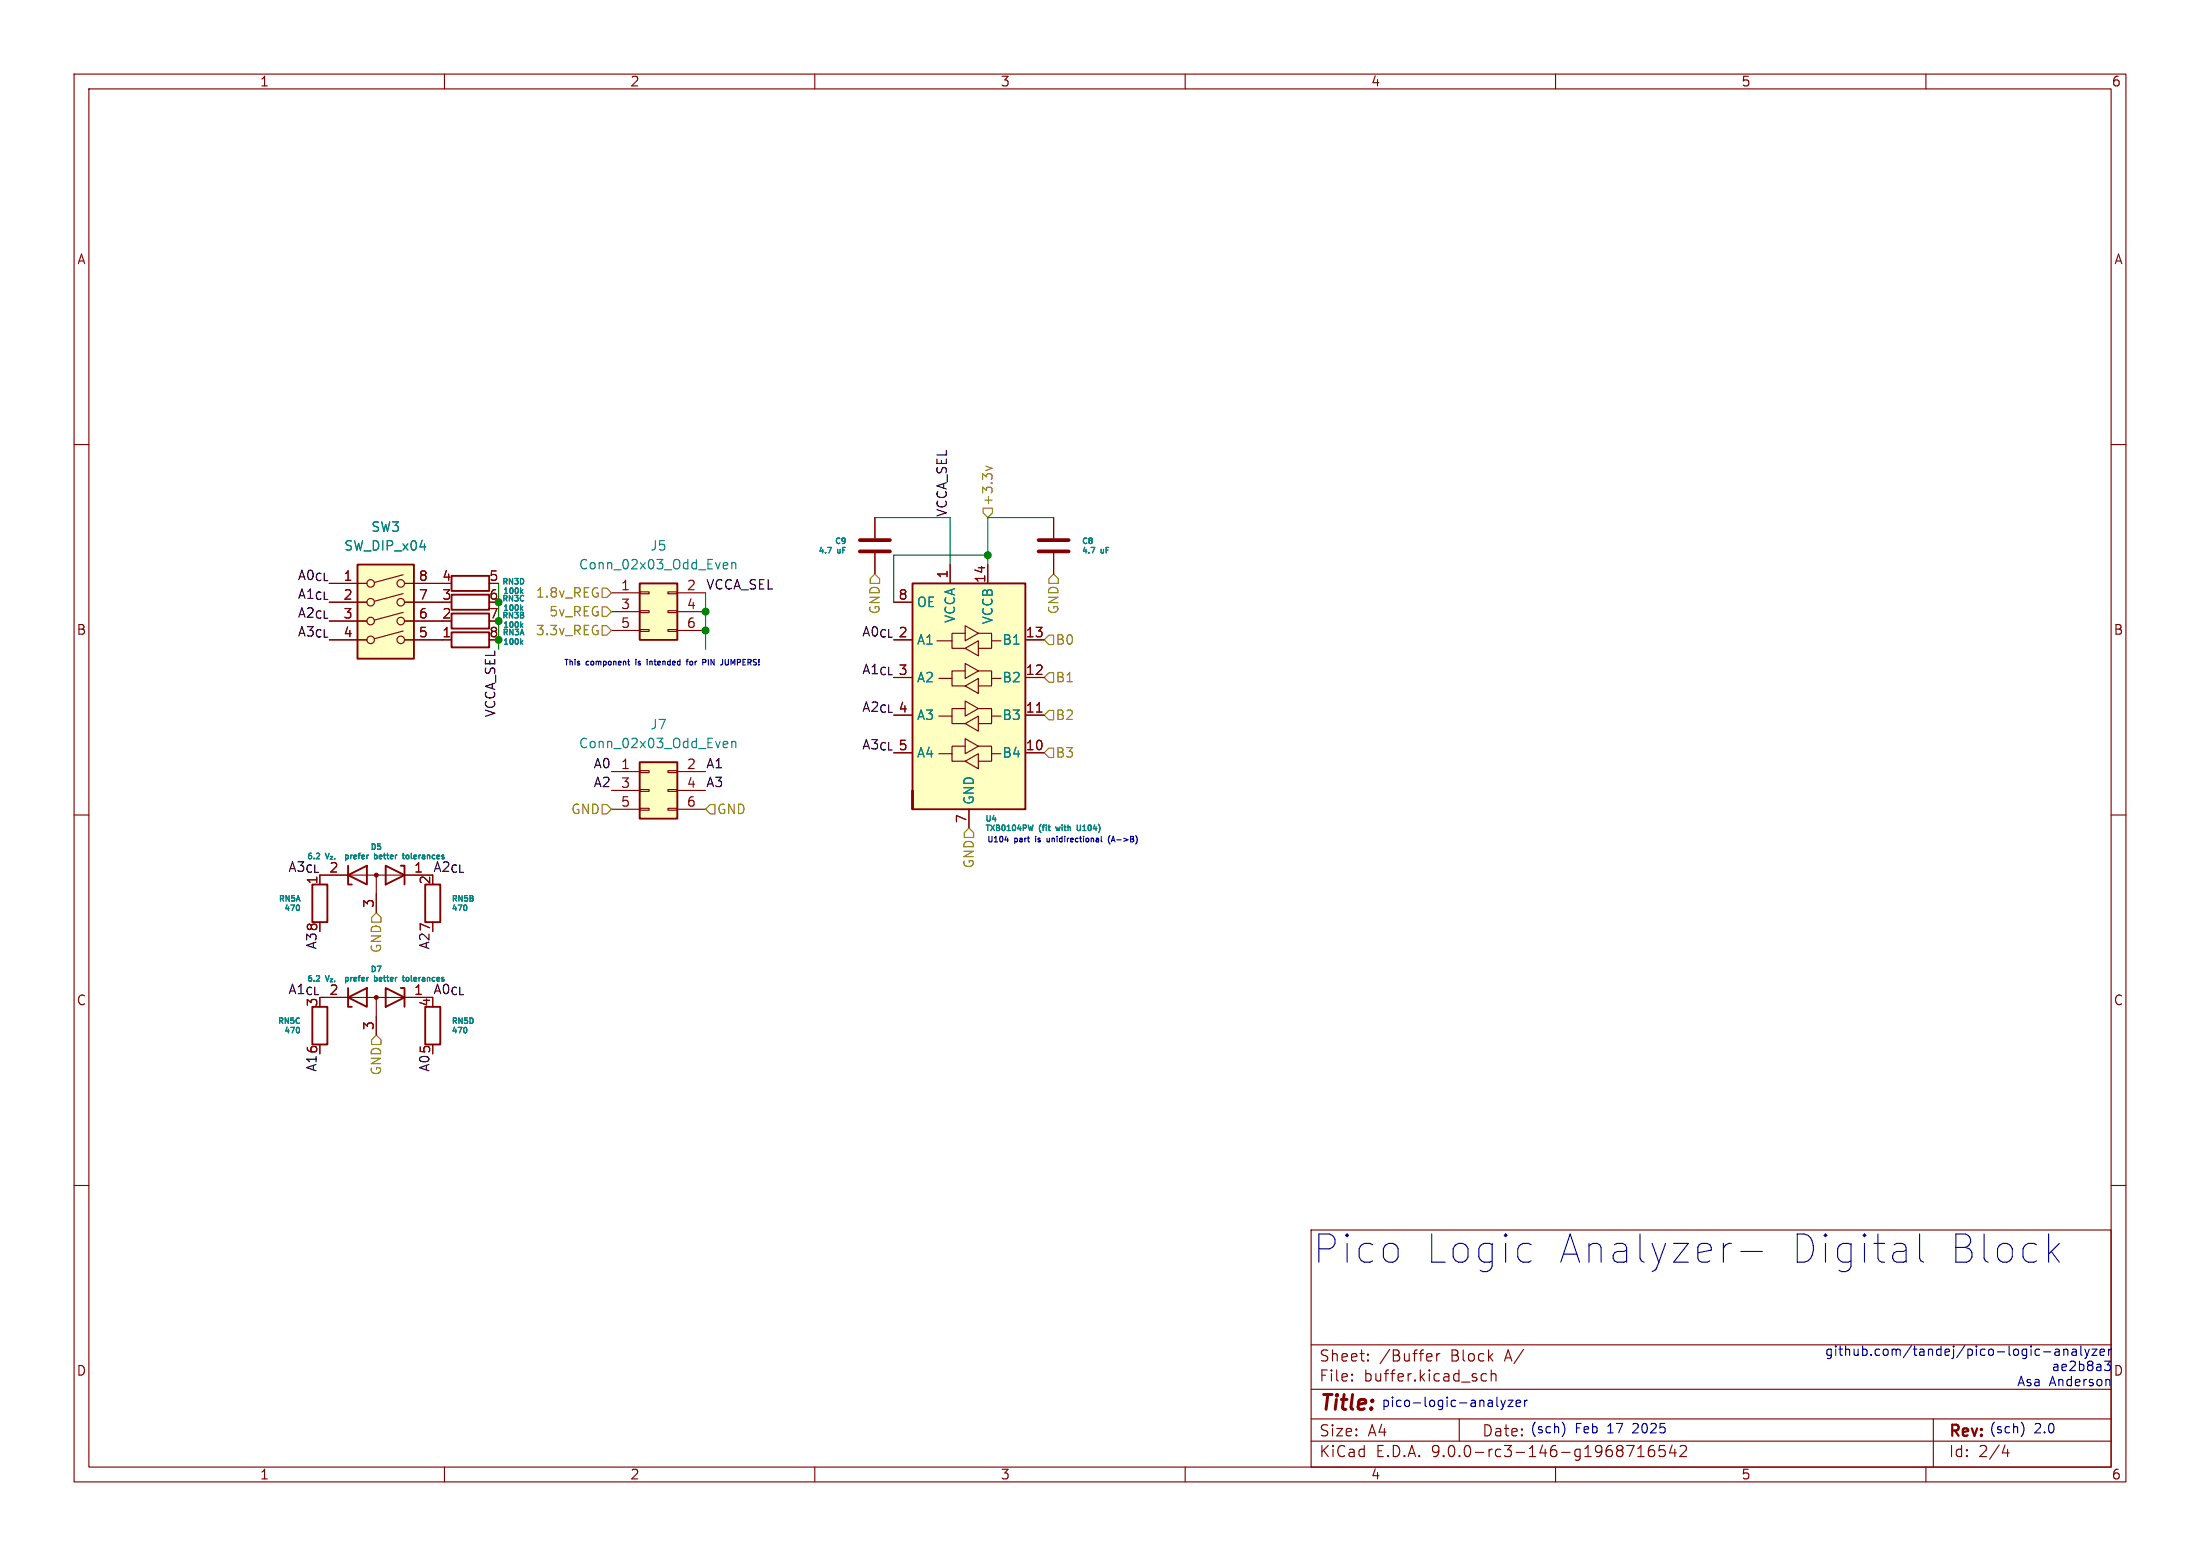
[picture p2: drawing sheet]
<svg xmlns="http://www.w3.org/2000/svg" width="297mm" height="210mm" viewBox="0 0 297 210" stroke-linecap="round" stroke-linejoin="round" font-family="sans-serif">
<path d="M0 0h297v210h-297z" fill="#fff" stroke="#fff" stroke-width=".14"/>
<g fill="none" stroke="#840000" stroke-width=".15">
<path d="M10 10h277v190h-277zM12 12h273v186h-273zM60 10v2M110 10v2M160 10v2M210 10v2M260 10v2M10 60h2M285 60h2M10 110h2M285 110h2M43.2 134.6h11.2"/>
<path d="M50.8 134.6v5.1M54.6 134.6h3.8M10 160h2M177 166h108v32h-108zM285 160h2M60 198v2M110 198v2M160 198v2M177 194.5h108M177 191.5h108M177 187.5h108M177 181.5h108"/>
<path d="M182.5 186.3h.1l-.1 .1M182.5 186.3v.1M182.5 185.5v.1M182.5 185.5h.1l-.1 .1M184.7 183.6v.1M184.7 183.6h-.1l.1 .1M184.7 182.8v.1M184.7 182.8h-.1l.1 .1M193.1 182.7l.1 .1 .1 .3-.7 .1M193.2 183.6l-.1 .1M194 182.7v1M194.4 182.7l-.3 .1-.1 .2"/>
<path d="M197 191.5v3M200.7 185.5l-.5-.1-.2 .3v.4l.1 .2 .1 .1 .5-.1M201.3 185.5a.37 .37 0 0 1 .7 .1v.8M201.3 184.9v1.5M210 198v2M219.6 195.1h1l-.6 1.5M221.1 196.6h.9M221.1 195.5l.4-.4v1.5M223.2 195.1a.59 .59 0 0 0-.7 .6v.6l.2 .2 .4 .1 .2-.1 .1-.5-.2-.3h-.4l-.3 .3M224.7 195.1h-.7v.7l.2-.1h.5l.1 .3-.1 .5-.2 .1h-.3l-.2-.1M225.7 195l-.3 1.1h.9M226.1 195.6v1"/>
<path d="M226.8 195.2l.2-.1 .5 .1a.41 .41 0 0 1 .1 .5l-.9 .9h1M260 198v2M261 191.5v6.5M270.7 195l-.4 1.1h.9M271 195.6v1"/>
</g>
<path d="M47 134.6l2.5-1.2v2.5zM47 133.4v2.5h.5M52.1 133.4l2.5 1.2-2.5 1.3zM54.1 133.4h.5v2.5M57.4 135.9h2v5.1h-2z" fill="none" stroke="#840000" stroke-width=".25"/>
<circle cx="50.8" cy="134.6" r=".25" fill="#840000" stroke="#840000" stroke-width=".15"/>
<path d="M43.1 131.7v.3M50.6 131.7v.7M50.6 132l.2-.1 .1 .2-.1 .3h-.2M54.3 131.9h.3M54.5 132.4h.1M54.8 132l.2-.1 .2 .1-.1 .4-.3-.1zM63 138.7v.4l-.1 .3" fill="none" stroke="#008484" stroke-width=".15"/>
<path d="M48.3 76.2h7.6v12.7h-7.6z" fill="#ffffc2"/>
<g fill="none" stroke="#840000" stroke-width=".15">
<path d="M44.4 78.7h5.1M54.4 77.6l-3.9 1M54.6 78.7h5.1M44.4 81.3h5.1M44.4 83.8h5.1M44.4 86.4h5.1M54.4 80.1l-3.9 1.1M54.4 82.7l-3.9 1M54.4 85.2l-3.9 1M54.6 81.3h5.1M54.6 83.8h5.1M54.6 86.4h5.1"/>
<circle cx="50" cy="78.7" r=".51"/>
<circle cx="54.1" cy="78.7" r=".51"/>
<circle cx="50" cy="83.8" r=".51"/>
<circle cx="50" cy="86.4" r=".51"/>
<circle cx="50" cy="81.3" r=".51"/>
<circle cx="54.1" cy="83.8" r=".51"/>
<circle cx="54.1" cy="81.3" r=".51"/>
<circle cx="54.1" cy="86.4" r=".51"/>
</g>
<path d="M48.3 76.2h7.6v12.7h-7.6z" fill="none" stroke="#840000" stroke-width=".25"/>
<path d="M123.2 78.7h15.2v30.5h-15.2z" fill="#ffffc2"/>
<g fill="none" stroke="#840000" stroke-width=".25">
<path d="M61 77.7h5v2.1h-5zM123.2 78.7h15.2v30.5h-15.2zM61 85.3h5v2.1h-5zM61 82.8h5v2h-5zM61 80.3h5v2h-5zM42.2 119.4h2v5.1h-2zM47 118.1l2.5-1.3v2.6zM47 116.8v2.6h.5M52.1 116.8l2.5 1.3-2.5 1.3zM54.1 116.8h.5v2.6M57.4 119.4h2v5.1h-2zM123.2 106.7v2.5z"/>
<path d="M42.2 135.9h2v5.1h-2z"/>
</g>
<g fill="none" stroke="#840000" stroke-width=".15">
<path d="M118.1 69.9v2.7M118.1 74.7v2.8M128.3 76.2v2.5M133.3 76.2v2.5M142.2 69.9v2.7M142.2 74.7v2.8M59.7 86.4h1.3M120.6 81.3h2.6M126.5 86.5h2v1h1.8M126.7 91.6h1.8v1h1.8M126.7 96.6h1.8v1.1h1.8M130.3 85.5h-1.8v1"/>
<path d="M130.3 90.6h-1.8v1M130.3 95.6h-1.8v1M130.3 87.5l1.8-1v2zM130.3 92.6l1.8-1v2zM130.3 97.7l1.8-1.1v2.1zM130.3 84.5l1.8 1-1.8 1zM130.3 89.5l1.8 1.1-1.8 1zM130.3 94.6l1.8 1-1.8 1zM130.3 99.7l1.8 1-1.8 1zM132.1 85.5h1.8v1h1.2M132.1 90.6h1.8v1h1.2M132.1 95.6h1.8v1h1.2"/>
<path d="M133.9 86.5v1h-1.8M133.9 91.6v1h-1.8M133.9 96.6v1.1h-1.8M138.4 86.4h2.6M138.4 91.4h2.6M138.4 96.5h2.6M139.9 96.1h.8M50.8 118.1v5.1M54.4 118.1h-11.2v1.3M54.6 118.1h3.8M126.7 101.7h1.8v1h1.8M130.3 100.7h-1.8v1"/>
<path d="M130.3 102.7l1.8-1v2.1zM130.8 109.2v2.6M132.1 100.7h1.8v1h1.2M133.9 101.7v1h-1.8M138.4 101.6h2.6"/>
</g>
<g fill="none" stroke="#008484" stroke-width=".15">
<path d="M70.4 79.8l.2 .3M70.6 79.6l-.3 .3M111.7 73.9h.5l-.3 .7M147.3 73.9h.5l-.3 .7M70.4 86.7l.2 .3M70.4 84.4l.2 .3M70.4 82.1l.2 .3M70.6 86.5l-.3 .2M70.6 84.2l-.3 .3M70.6 81.9l-.3 .3M43.1 115.2v.3M50.6 115.2v.7"/>
<path d="M50.6 115.4h.2l.1 .2-.1 .3h-.2M54.3 115.4h.3M54.5 115.9h.1M54.8 115.5l.2-.1 .2 .1-.1 .4-.3-.1zM139.5 111.3l-.2 .8M142.5 111.6l.2 .5M145.4 111.3l.1 .7 .3 .1M40.4 122.2v.4l-.1 .3M40.4 138.7v.4l-.1 .3M63 122.2v.4l-.1 .3"/>
</g>
<path d="M116.1 74.4h4M116.1 72.9h4M140.2 74.4h4.1M140.2 72.9h4.1" fill="none" stroke="#840000" stroke-width=".51"/>
<circle cx="50.8" cy="118.1" r=".25" fill="#840000" stroke="#840000" stroke-width=".15"/>
<path d="M86.4 78.7h5v7.7h-5z" fill="#ffffc2"/>
<path d="M86.4 78.7h5v7.7h-5z" fill="none" stroke="#840000" stroke-width=".25"/>
<path d="M86.4 79.9h1.2v.2h-1.2zM90.2 79.9h1.2v.2h-1.2zM82.5 80h3.9M82.5 82.6h3.9M82.5 85.1h3.9M86.4 82.4h1.2v.3h-1.2zM86.4 85h1.2v.2h-1.2zM90.2 82.4h1.2v.3h-1.2zM90.2 85h1.2v.2h-1.2zM91.4 80h3.8M91.4 82.6h3.8M91.4 85.1h3.8" fill="none" stroke="#840000" stroke-width=".15"/>
<path d="M97.8 75.9l.4 .1v.2l-.6 .2M98.2 76.7l-.4 .1M98.8 76.1l.2-.2 .3 .1v.8M98.8 75.9v.9" fill="none" stroke="#008484" stroke-width=".15"/>
<path d="M86.4 102.9h5v7.6h-5z" fill="#ffffc2"/>
<path d="M86.4 102.9h5v7.6h-5z" fill="none" stroke="#840000" stroke-width=".25"/>
<g fill="none" stroke="#840000" stroke-width=".15">
<path d="M44.4 78.7h5.1M54.6 78.7h5.1M118.1 69.9v2.7M118.1 74.7v2.8M128.3 76.2v2.5M133.3 76.2v2.5M142.2 69.9v2.7M142.2 74.7v2.8M44.4 81.3h5.1M44.4 86.4h5.1M44.4 83.8h5.1M54.6 81.3h5.1"/>
<path d="M54.6 86.4h6.4M54.6 83.8h5.1M120.6 81.3h2.6M138.4 86.4h2.6M138.4 91.4h2.6M138.4 96.5h2.6M139.9 96.1h.8M47 118.1h-3.8v1.3M54.6 118.1h3.8M82.5 104.1h3.9M82.5 106.7h3.9M82.5 109.2h3.9"/>
<path d="M86.4 104h1.2v.3h-1.2zM86.4 106.6h1.2v.2h-1.2zM86.4 109.1h1.2v.2h-1.2zM90.2 104h1.2v.3h-1.2zM90.2 106.6h1.2v.2h-1.2zM90.2 109.1h1.2v.2h-1.2zM91.4 104.1h3.8M91.4 106.7h3.8M91.4 109.2h3.8M130.8 109.2v2.6M138.4 101.6h2.6M43.2 134.6h3.8"/>
<path d="M50.8 120.7v2.5M50.8 137.2v2.5M54.6 134.6h3.8"/>
</g>
<g fill="none" stroke="#008484" stroke-width=".15">
<path d="M70.4 79.8l.2 .3M70.6 79.6l-.3 .3M111.7 73.9h.5l-.3 .7M147.3 73.9h.5l-.3 .7M70.4 82.1l.2 .3M70.4 84.4l.2 .3M70.4 86.7l.2 .3M70.6 81.9l-.3 .3M70.6 84.2l-.3 .3M70.6 86.5l-.3 .2M43.1 115.2v.3M50.6 115.2v.7"/>
<path d="M50.6 115.4h.2l.1 .2-.1 .3h-.2M54.3 115.4h.3M54.5 115.9h.1M54.8 115.5l.2-.1 .2 .1-.1 .4-.3-.1zM97.8 100.1h.4v.3l-.6 .1M98.2 100.8l-.4 .1M98.8 100.2l.2-.1h.3v.8M98.8 100.1v.8M139.5 111.3l-.2 .8M142.5 111.6l.2 .5M145.4 111.3l.1 .7 .3 .1M40.4 122.2v.4l-.1 .3"/>
<path d="M40.4 138.7v.4l-.1 .3M43.1 131.7v.3M50.6 131.7v.7M50.6 132l.2-.1 .1 .2-.1 .3h-.2M54.3 131.9h.3M54.5 132.4h.1M54.8 132l.2-.1 .2 .1-.1 .4-.3-.1zM63 138.7v.4l-.1 .3M63 122.2v.4l-.1 .3"/>
</g>
<g fill="none" stroke="#848400" stroke-width=".15">
<path d="M81.3 79.4h.6l.6 .6-.6 .6h-.6zM118.1 77.5l.6 .6v.6h-1.2v-.6zM132.7 68.6h1.3v.6l-.7 .7-.6-.7zM133.1 62.9l.8 .3-.8 .3M142.2 77.5l.7 .6v.6h-1.3v-.6zM81.3 84.5h.6l.6 .6-.6 .6h-.6zM81.3 81.9h.6l.6 .7-.6 .6h-.6zM141.6 85.7h.6v1.3h-.6l-.6-.6zM141.6 90.8h.6v1.3h-.6l-.6-.7zM141.6 95.9h.6v1.3h-.6l-.6-.7zM81.3 108.6h.6l.6 .6-.6 .7h-.6zM95.9 108.6h.6v1.3h-.6l-.7-.7z"/>
<path d="M130.8 111.8l.6 .6v.6h-1.2v-.6zM141.6 101h.6v1.2h-.6l-.6-.6zM50.8 123.2l.6 .6v.7h-1.2v-.7zM50.2 140.3l.6-.6 .6 .6v.7h-1.2z"/>
</g>
<path d="M67.3 78.7v8.9M118.1 69.9h10.2v6.3M133.3 74.9h-12.7v6.4M142.2 69.9h-8.9v6.3M95.2 80v7.6" fill="none" stroke="#008400" stroke-width=".15"/>
<g fill="none" stroke="#0000c2" stroke-width=".15">
<path d="M84.7 89.3h.3M84.8 89v.6l.2 .2M85.8 89v.1M87.4 89v.1M87.4 89.3v.5M92.6 89.3h.3M92.9 89l-.2 .1v.7M93.4 89.3l-.3 .1 .1 .3 .2 .1M95.2 89l.1 .1-.1 .3M95.6 89v.8M98.3 89v.6l-.2 .2M135.7 113.4h.4"/>
<path d="M136 113.1v.5M139.8 112.9h.1M141.3 113.1l.1 .5h.3M148.7 112.9v.6l.1 .1M149.8 112.8a.86 .86 0 0 0 0 1.1M150.1 113.4h.4M150.3 112.9l-.3 .7M206.3 167.8l.4 .2M206.7 170.2l-.4 .2M233.4 167.8h.3M235 168.9h2.9M256.8 167.8l.3 .2 .2 .4v2"/>
<path d="M257.3 168.7l-.3 .2h-.9M257.3 170.2l-.3 .2h-.9M259.1 166.5v3.3l.2 .4 .4 .2M276.9 168.9l1.1 1.5M278 167.8l-1.4 1.5M202.1 188.6v1.1l.2 .1M202.6 189l.3 .8M202.9 189.8l-.1 .3-.2 .2M203.2 189l-.3 .8M203.6 189h.7l-.7 .8h.7M204.7 189.4l.6-.1-.1-.3h-.3l-.2 .2v.6h.5M205.8 189v.8"/>
<path d="M206.2 189h-.3l-.1 .2M210.9 191.9a1.46 1.46 0 0 1 0 2M272.9 191.9a1.46 1.46 0 0 1 0 2M275.9 182.5h1M277.5 182.2h.4l.1 .7M278 182.4l-.4 .1a.25 .25 0 0 0-.2 .2 .25 .25 0 0 0 .2 .2h.4M278.6 182.2l.2-.1 .3 .1 .1 .7M278.6 182.1v.8M279.8 182.2h.4l.1 .7M280.3 182.4l-.4 .1a.25 .25 0 0 0-.2 .2 .25 .25 0 0 0 .2 .2h.4M280.9 181.7v1.1l.2 .1M281.5 182.1l.3 .8"/>
<path d="M281.8 182.9l-.2 .3-.1 .2M282.1 182.1l-.3 .8M282.4 182.1h.7l-.7 .8h.7M283.5 182.5l.6-.1v-.2l-.4-.1-.2 .2 .1 .6h.5M284.1 183.7h.8l-.4 .5 .3 .1M284.7 182.1v.8M284.7 186.2h.1M284.8 184.9l-.5 .1M284.8 186.4v.6M285 182.1l-.2 .1-.1 .1"/>
</g>
<g fill="#008400" stroke="#008400" stroke-width=".15">
<circle cx="95.2" cy="85.1" r=".46"/>
<circle cx="133.3" cy="74.9" r=".46"/>
<circle cx="67.3" cy="86.4" r=".46"/>
<circle cx="67.3" cy="81.3" r=".46"/>
<circle cx="67.3" cy="83.8" r=".46"/>
<circle cx="95.2" cy="82.6" r=".46"/>
</g>
<g font-size="5.3" fill="#0000c2">
<text x="177" y="170.6">Pico</text>
<text x="192" y="170.6">Logic</text>
<text x="209.6" y="170.6">Analyzer-</text>
<text x="240.7" y="170.6">Digital</text>
<text x="261.8" y="170.6">Block</text>
</g>
<text font-size="2.8" fill="#840000" x="178" y="190.9">Title:</text>
<g font-size="2.1" fill="#840000">
<text x="178" y="184">Sheet:</text>
<text x="186.2" y="184">/Buffer</text>
<text x="195.9" y="184">Block</text>
<text x="203.3" y="184">A/</text>
<text x="178" y="186.7">File:</text>
<text x="184.1" y="186.7">buffer.kicad_sch</text>
<text x="178" y="196.9">KiCad</text>
<text x="178" y="194.1">Size:</text>
<text x="184.7" y="194.1">A4</text>
<text x="185.7" y="196.9">E.D.A.</text>
<text x="193.3" y="196.9">9.0.0-rc3-146-g1968716542</text>
<text x="200" y="194.1">Date:</text>
<text x="263" y="194.3">Rev:</text>
<text x="263" y="196.9">Id:</text>
<text x="267.1" y="196.9">2/4</text>
</g>
<g font-size="1.8" fill="#840000">
<text x="35" y="11.9">1</text>
<text x="85" y="11.9">2</text>
<text x="135" y="11.9">3</text>
<text x="185" y="11.9">4</text>
<text x="235" y="11.9">5</text>
<text x="285" y="11.9">6</text>
<text x="10.3" y="35.9">A</text>
<text x="285.3" y="35.9">A</text>
<text x="46.3" y="78.5">1</text>
<text x="46.3" y="81">2</text>
<text x="46.3" y="83.6">3</text>
<text x="56.4" y="78.5">8</text>
<text x="56.4" y="81">7</text>
<text x="56.4" y="83.6">6</text>
<text x="59.6" y="78.5">4</text>
<text x="59.6" y="83.6">2</text>
<text x="59.6" y="81">3</text>
<text x="66" y="78.5">5</text>
<text x="66" y="83.6">7</text>
<text x="66" y="81">6</text>
<text x="83.7" y="79.8">1</text>
<text x="83.7" y="82.3">3</text>
<text x="92.6" y="79.8">2</text>
<text x="92.6" y="82.3">4</text>
<text x="121.2" y="81">8</text>
<text x="128" y="78.2" transform="rotate(-90 128 78.2)">1</text>
<text x="133.1" y="78.8" transform="rotate(-90 133.1 78.8)">14</text>
<text x="10.3" y="85.9">B</text>
<text x="46.3" y="86.1">4</text>
<text x="56.4" y="86.1">5</text>
<text x="59.6" y="86.1">1</text>
<text x="66" y="86.1">8</text>
<text x="83.7" y="84.8">5</text>
<text x="92.6" y="84.8">6</text>
<text x="116.3" y="86">A0_{CL}</text>
<text x="121.2" y="86.1">2</text>
<text x="138.4" y="86.1">13</text>
<text x="285.3" y="85.9">B</text>
<text x="116.3" y="91.1">A1_{CL}</text>
<text x="121.2" y="91.2">3</text>
<text x="138.4" y="91.2">12</text>
<text x="116.3" y="101.3">A3_{CL}</text>
<text x="116.3" y="96.2">A2_{CL}</text>
<text x="121.2" y="96.3">4</text>
<text x="121.2" y="101.3">5</text>
<text x="138.4" y="96.3">11</text>
<text x="138.4" y="101.3">10</text>
<text x="83.7" y="103.9">1</text>
<text x="83.7" y="106.4">3</text>
<text x="92.6" y="103.9">2</text>
<text x="92.6" y="106.4">4</text>
<text x="83.7" y="109">5</text>
<text x="92.6" y="109">6</text>
<text x="130.6" y="111.2" transform="rotate(-90 130.6 111.2)">7</text>
<text x="42.9" y="119.5" transform="rotate(-90 42.9 119.5)">1</text>
<text x="44.4" y="117.9">2</text>
<text x="55.8" y="117.9">1</text>
<text x="58.2" y="119.5" transform="rotate(-90 58.2 119.5)">2</text>
<text x="42.9" y="125.8" transform="rotate(-90 42.9 125.8)">8</text>
<text x="50.5" y="122.6" transform="rotate(-90 50.5 122.6)">3</text>
<text x="58.2" y="125.8" transform="rotate(-90 58.2 125.8)">7</text>
<text x="10.3" y="135.9">C</text>
<text x="42.9" y="136" transform="rotate(-90 42.9 136)">3</text>
<text x="44.4" y="134.4">2</text>
<text x="55.8" y="134.4">1</text>
<text x="58.2" y="136" transform="rotate(-90 58.2 136)">4</text>
<text x="285.3" y="135.9">C</text>
<text x="42.9" y="142.3" transform="rotate(-90 42.9 142.3)">6</text>
<text x="50.5" y="139.1" transform="rotate(-90 50.5 139.1)">3</text>
<text x="58.2" y="142.3" transform="rotate(-90 58.2 142.3)">5</text>
<text x="10.3" y="185.9">D</text>
<text x="35" y="199.9">1</text>
<text x="85" y="199.9">2</text>
<text x="135" y="199.9">3</text>
<text x="185" y="199.9">4</text>
<text x="235" y="199.9">5</text>
<text x="285" y="199.9">6</text>
</g>
<g font-size="1.8" fill="#008484">
<text x="50" y="72">SW3</text>
<text x="46.4" y="74.5">SW_DIP_x04</text>
<text x="78.1" y="77.1">Conn_02x03_Odd_Even</text>
<text x="87.7" y="74.5">J5</text>
<text x="123.7" y="82.1">OE</text>
<text x="123.7" y="87.2">A1</text>
<text x="129.1" y="84.2" transform="rotate(-90 129.1 84.2)">VCCA</text>
<text x="134.2" y="84.3" transform="rotate(-90 134.2 84.3)">VCCB</text>
<text x="135.2" y="87.2">B1</text>
<text x="123.7" y="92.3">A2</text>
<text x="135.2" y="92.3">B2</text>
<text x="78.1" y="101.2">Conn_02x03_Odd_Even</text>
<text x="87.7" y="98.7">J7</text>
<text x="123.7" y="97.4">A3</text>
<text x="135.2" y="97.4">B3</text>
<text x="123.7" y="102.5">A4</text>
<text x="135.2" y="102.5">B4</text>
<text x="131.7" y="108.7" transform="rotate(-90 131.7 108.7)">GND</text>
<text x="38.8" y="117.8">A3_{CL}</text>
<text x="38.8" y="134.3">A1_{CL}</text>
</g>
<g font-size="1.8">
<text x="127.9" y="69.9" transform="rotate(-90 127.9 69.9)">VCCA_SEL</text>
<text x="40.1" y="78.4">A0_{CL}1</text>
<text x="40.1" y="83.5">A2_{CL}3</text>
<text x="40.1" y="80.9">A1_{CL}2</text>
<text x="95.2" y="79.7">VCCA_SEL</text>
<text x="40.1" y="86">A3_{CL}4</text>
<text x="67" y="96.9" transform="rotate(-90 67 96.9)">VCCA_SEL</text>
<text x="80" y="106.3">A2</text>
<text x="80" y="103.8">A0</text>
<text x="95.2" y="106.3">A3</text>
<text x="95.2" y="103.8">A1</text>
<text x="58.4" y="117.8">A2_{CL}</text>
<text x="42.8" y="128.2" transform="rotate(-90 42.8 128.2)">A38</text>
<text x="58.1" y="128.2" transform="rotate(-90 58.1 128.2)">A27</text>
<text x="58.4" y="134.3">A0_{CL}</text>
<text x="42.8" y="144.7" transform="rotate(-90 42.8 144.7)">A16</text>
<text x="58.1" y="144.7" transform="rotate(-90 58.1 144.7)">A05</text>
</g>
<g font-size="1.8" fill="#848400">
<text x="134.2" y="68.4" transform="rotate(-90 134.2 68.4)">+3.3v</text>
<text x="72.2" y="80.9">1.8v_REG</text>
<text x="74.1" y="83.4">5v_REG</text>
<text x="119" y="83" transform="rotate(-90 119 83)">GND</text>
<text x="143.1" y="83" transform="rotate(-90 143.1 83)">GND</text>
<text x="72.2" y="86">3.3v_REG</text>
<text x="142.4" y="87.2">B0</text>
<text x="142.4" y="92.3">B1</text>
<text x="142.4" y="97.4">B2</text>
<text x="142.4" y="102.5">B3</text>
<text x="77" y="110.1">GND</text>
<text x="96.7" y="110.1">GND</text>
<text x="131.7" y="117.3" transform="rotate(-90 131.7 117.3)">GND</text>
<text x="51.7" y="128.7" transform="rotate(-90 51.7 128.7)">GND</text>
<text x="51.7" y="145.2" transform="rotate(-90 51.7 145.2)">GND</text>
</g>
<g font-size="1.8" fill="#0000c2">
<text x="246.3" y="183.3">github.com/tandej/pico-logic-analyzer</text>
<text x="276.9" y="185.4">ae2b8a3</text>
<text x="285.3" y="185.9">D</text>
<text x="186.4" y="190">pico-logic-analyzer</text>
<text x="272.2" y="187.4">Asa</text>
<text x="276.7" y="187.4">Anderson</text>
<text x="206.5" y="193.6">(sch)</text>
<text x="212.6" y="193.6">Feb</text>
<text x="217.1" y="193.6">17</text>
<text x="220.7" y="193.6">2025</text>
<text x="268.5" y="193.6">(sch)</text>
<text x="274.6" y="193.6">2.0</text>
</g>
<g font-size="1" fill="#008484">
<text x="110.4" y="74.9">4.7</text>
<text x="112.6" y="73.6">C9</text>
<text x="113.1" y="74.9">uF</text>
<text x="146" y="73.6">C8</text>
<text x="146" y="74.9">4.7</text>
<text x="148.6" y="74.9">uF</text>
<text x="67.7" y="79.1">RN3D</text>
<text x="67.7" y="83.7">RN3B</text>
<text x="67.7" y="81.4">RN3C</text>
<text x="67.8" y="80.4">100k</text>
<text x="67.8" y="82.6">100k</text>
<text x="67.7" y="85.9">RN3A</text>
<text x="67.8" y="87.2">100k</text>
<text x="67.8" y="84.9">100k</text>
<text x="132.9" y="112.4">TXB0104PW</text>
<text x="132.9" y="111.1">U4</text>
<text x="140.3" y="112.4">(fit</text>
<text x="142.9" y="112.4">with</text>
<text x="146" y="112.4">U104)</text>
<text x="41.3" y="116.2">6.2</text>
<text x="44" y="116.2">V_{z}, prefer</text>
<text x="49.9" y="114.9">D5</text>
<text x="51.5" y="116.2">better</text>
<text x="55.6" y="116.2">tolerances</text>
<text x="37.5" y="121.9">RN5A</text>
<text x="38.3" y="123.2">470</text>
<text x="60.9" y="123.2">470</text>
<text x="60.9" y="121.9">RN5B</text>
<text x="49.9" y="131.4">D7</text>
<text x="41.3" y="132.7">6.2</text>
<text x="44" y="132.7">V_{z}, prefer</text>
<text x="51.5" y="132.7">better</text>
<text x="55.6" y="132.7">tolerances</text>
<text x="37.4" y="138.4">RN5C</text>
<text x="38.3" y="139.7">470</text>
<text x="60.9" y="139.7">470</text>
<text x="60.9" y="138.4">RN5D</text>
</g>
<g font-size="1" fill="#0000c2">
<text x="76" y="90">This</text>
<text x="79.1" y="90">component</text>
<text x="86.1" y="90">is</text>
<text x="88" y="90">intended</text>
<text x="93.6" y="90">for</text>
<text x="96.1" y="90">PIN</text>
<text x="98.8" y="90">JUMPERS!</text>
<text x="133.2" y="113.9">U104</text>
<text x="137" y="113.9">part</text>
<text x="140.1" y="113.9">is</text>
<text x="141.9" y="113.9">unidirectional</text>
<text x="150.5" y="113.9">(A-&gt;B)</text>
</g>
</svg>
